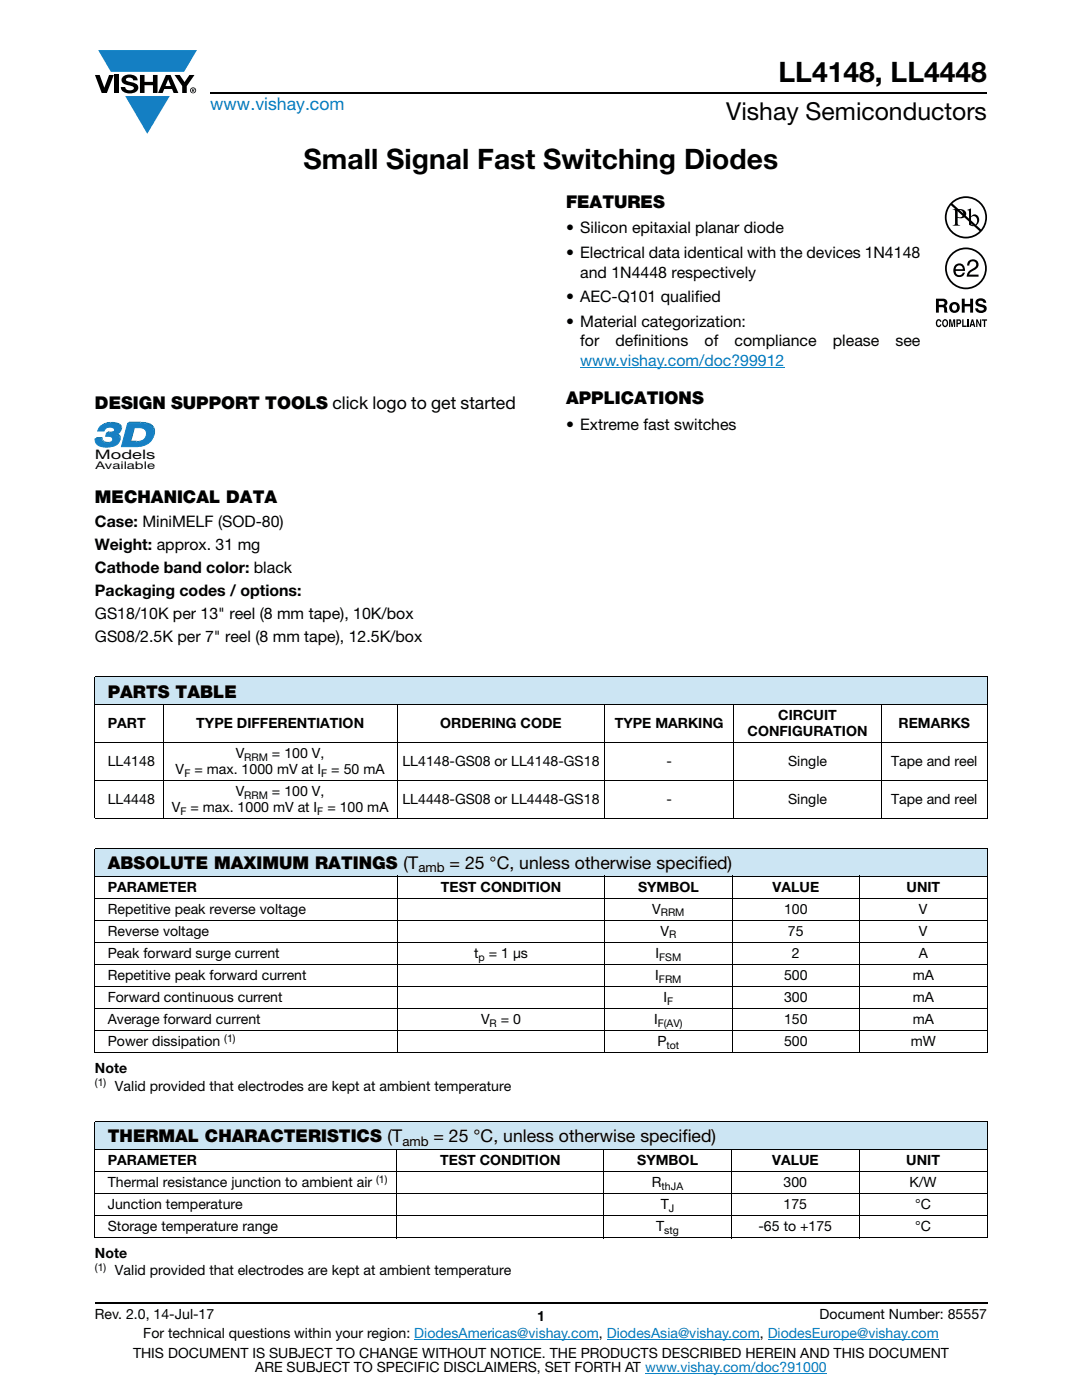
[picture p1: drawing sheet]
<svg xmlns="http://www.w3.org/2000/svg" width="216mm" height="279mm" viewBox="0 0 216 279" stroke-linecap="round" stroke-linejoin="round" font-family="sans-serif">
<g fill="#147fc3">
<path d="M19.6 10h19.7l-2.6 4.3h-1.1h-13.5z"/>
<path d="M25 19.2h8.9l-4.5 7.5z"/>
</g>
<g fill="#000">
<path d="M18.9 15h1l.9 2.5 1-2.5h.9l-1.4 3.6h-1zM22.9 15h.9v3.6h-.9zM24.6 15.3a2.1 2.1 0 0 1 2.8 .3l.1 .4h-.9a.79 .79 0 0 0-.7-.5 .79 .79 0 0 0-.8 .4l.3 .3 1 .2a1.08 1.08 0 0 1 1.2 1 1.08 1.08 0 0 1-1.1 1.2 1.73 1.73 0 0 1-2.4-1.2h.9a.96 .96 0 0 0 .8 .6 .96 .96 0 0 0 .9-.4 1.31 1.31 0 0 0-1.2-.6 1.03 1.03 0 0 1-1.1-.6 1.03 1.03 0 0 1 .2-1.1zM27.9 15h.9v1.3h1.7v-1.3h.9v3.6h-.9v-1.6h-1.7v1.6h-.9zM34.8 15h1.1l.9 1.4 1-1.4h1l-1.5 2.2v1.4h-.9v-1.4z"/>
<path d="M33.6 15.9l.5 1.3h-1.1zM33.1 15l-1.6 3.6h1l.3-.8h1.5l.3 .8h1l-1.6-3.6z"/>
<path d="M38.4 17.8h.2v.2h-.2zM38.3 17.7v.7h.1v-.3l.4 .3-.2-.3 .2-.2-.1-.2z"/>
<path d="M38.1 18a.46 .46 0 0 1 .9 0 .46 .46 0 0 1-.9 0zM37.9 18a.6 .6 0 0 0 1.2 0 .6 .6 0 0 0-1.2 0z"/>
</g>
<path d="M42 18.6h155M18.9 260h178.1" fill="none" stroke="#000" stroke-width=".36"/>
<path d="M115.8 73.3h40.7M82.7 267.3h36.8M121.1 267.3h30.5M128.7 274h36.3M153.2 267.3h34.1" fill="none" stroke="#007ec4" stroke-width=".2"/>
<g fill="#fff">
<path d="M42.5 45.3h36.9v28.1h-36.9z"/>
<path d="M18.9 84.2h12.1v9.9h-12.1z"/>
</g>
<path d="M19.3 87.3h1.2l-.3 .3h-1.2z" fill="#0d567f"/>
<path d="M20.5 87.3l-.3 .3z" fill="#09537d"/>
<path d="M20.5 87.3l-.3 .4z" fill="#0d5781"/>
<path d="M20.5 87.4l-.3 .4z" fill="#105a84"/>
<path d="M20.5 87.5l-.3 .3z" fill="#115c88"/>
<path d="M20.5 87.5l-.3 .4z" fill="#145f8c"/>
<path d="M20.5 87.6l-.2 .4z" fill="#146190"/>
<path d="M20.6 87.7l-.3 .4z" fill="#156494"/>
<path d="M20.6 87.7l.2 .2-.3 .4-.2-.2z" fill="#176797"/>
<path d="M20.8 87.9l.1 .1-.3 .3h-.1z" fill="#156494"/>
<path d="M20.9 88l.1 .1-.4 .2z" fill="#146190"/>
<path d="M21 88.1h.1l-.4 .3z" fill="#145f8c"/>
<path d="M21.1 88.1h.1l-.4 .3z" fill="#115c88"/>
<path d="M21.2 88.1h.1l-.4 .3z" fill="#105a84"/>
<path d="M21.3 88.1l.2 .1-.5 .3z" fill="#0d5781"/>
<path d="M21.5 88.2h.2l-.4 .3h-.1z" fill="#09537d"/>
<path d="M21.7 88.2l.1-.1-.5 .4z" fill="#0e5078"/>
<path d="M21.8 88.1h.2l-.5 .4z" fill="#0e4e73"/>
<path d="M22 88.1h.2l-.5 .3z" fill="#0a496f"/>
<path d="M22.2 88.1l.1-.1-.4 .4z" fill="#09486a"/>
<path d="M22.3 88l.3-.2-.6 .5z" fill="#034466"/>
<path d="M21.6 86.1h.4l-.4 .3h-.3z" fill="#0d567f"/>
<path d="M21.3 85.2l-.4 .5z" fill="#034466"/>
<path d="M21.2 85.4l-.4 .4z" fill="#09486a"/>
<path d="M21.1 85.5l-.3 .4z" fill="#0a496f"/>
<path d="M21.1 85.6l-.3 .4z" fill="#0e4e73"/>
<path d="M22 86.1h.1l-.5 .3z" fill="#09537d"/>
<path d="M22.1 86.1h.2l-.3 .3h-.2z" fill="#0e5078"/>
<path d="M22.3 86.1h.2l-.5 .3z" fill="#0e4e73"/>
<path d="M22.5 86.1l.2-.1-.5 .4z" fill="#0a496f"/>
<path d="M22.7 86h.1l-.4 .3z" fill="#09486a"/>
<path d="M22.8 86l.2-.2-.5 .5z" fill="#034466"/>
<path d="M23.2 86.4l.2 .1-.3 .3-.2-.1z" fill="#115c88"/>
<path d="M23.4 86.5h.1l-.3 .3h-.1z" fill="#145f8c"/>
<path d="M23.5 86.5l.2 .1-.3 .3-.2-.1z" fill="#146190"/>
<path d="M23.7 86.6l.1 .1-.3 .3-.1-.1z" fill="#156494"/>
<path d="M23.8 86.7l.2 .2-.3 .3-.2-.2z" fill="#176797"/>
<path d="M24 86.9l.1 .1-.3 .3-.1-.1z" fill="#156494"/>
<path d="M24.1 87l-.3 .4z" fill="#146190"/>
<path d="M24.1 87.1l-.3 .4z" fill="#145f8c"/>
<path d="M24.1 87.2l-.3 .4z" fill="#115c88"/>
<path d="M24.2 87.3l-.3 .4z" fill="#105a84"/>
<path d="M24.2 87.4l-.3 .4z" fill="#0d5781"/>
<path d="M24.2 87.5l-.4 .4z" fill="#09537d"/>
<path d="M24.1 87.6l-.3 .4z" fill="#0e5078"/>
<path d="M24.1 87.7l-.3 .4z" fill="#0e4e73"/>
<path d="M24.1 87.8l-.4 .4z" fill="#0a496f"/>
<path d="M24.1 87.9l-.4 .4z" fill="#09486a"/>
<g fill="#034466">
<path d="M24 88l-.5 .6z"/>
<path d="M20.3 84.8l.5-.4-.8 .7z"/>
</g>
<path d="M20.8 84.4l.3-.1-.6 .4z" fill="#09486a"/>
<path d="M21.1 84.3l.3-.1-.6 .4z" fill="#0a496f"/>
<path d="M21.4 84.2h.4l-.3 .3-.4 .1z" fill="#0e4e73"/>
<path d="M21.8 84.2h.3l-.3 .3h-.3z" fill="#0e5078"/>
<path d="M22.1 84.2h.2l-.5 .3z" fill="#09537d"/>
<path d="M19.9 85.2a3.2 3.2 0 0 1 4.1 .1 1.07 1.07 0 0 1-1.1 1.4 1.09 1.09 0 0 1 1 1 1.09 1.09 0 0 1-.8 1.2 4.2 4.2 0 0 1-3.6-.1l-.5-.7v-.5h1.2a1 1 0 0 0 1.5 .8 .7 .7 0 0 0 .8-.7 .7 .7 0 0 0-.9-.6h-.5l.2-.7h.4a.81 .81 0 0 0 1.1-.8 1.28 1.28 0 0 0-2 .4h-1.3z" fill="#177fc3"/>
<path d="M19.9 85.2a3.2 3.2 0 0 1 4.1 .1 1.07 1.07 0 0 1-1.1 1.4 1.09 1.09 0 0 1 1 1 1.09 1.09 0 0 1-.8 1.2 4.2 4.2 0 0 1-3.6-.1l-.5-.7v-.5h1.2a1 1 0 0 0 1.5 .8 .7 .7 0 0 0 .8-.7 .7 .7 0 0 0-.9-.6h-.5l.2-.7h.4a.81 .81 0 0 0 1.1-.8 1.28 1.28 0 0 0-2 .4h-1.3z" fill="none" stroke="#177fc3" stroke-width=".2"/>
<path d="M22.3 84.2h.2l-.3 .3h-.2z" fill="#09537d"/>
<path d="M22.5 84.2h.4l-.3 .3h-.4z" fill="#0d5781"/>
<path d="M22.9 84.2l.3 .1-.3 .3-.3-.1z" fill="#105a84"/>
<path d="M23.2 84.3h.2l-.3 .3h-.2z" fill="#115c88"/>
<path d="M23.4 84.3l.2 .1-.3 .3-.2-.1z" fill="#145f8c"/>
<path d="M23.6 84.4l.2 .1-.3 .3-.2-.1z" fill="#146190"/>
<path d="M23.8 84.5l.2 .1-.3 .3-.2-.1z" fill="#156494"/>
<path d="M24 84.6l.3 .3-.3 .3-.3-.3z" fill="#176797"/>
<path d="M24.3 84.9v.1l-.3 .3v-.1z" fill="#156494"/>
<path d="M24.3 85l-.2 .4z" fill="#146190"/>
<path d="M24.4 85.1l-.3 .4z" fill="#145f8c"/>
<path d="M24.4 85.2l-.3 .4z" fill="#115c88"/>
<path d="M24.4 85.3l-.3 .4z" fill="#105a84"/>
<path d="M24.4 85.4l-.3 .4z" fill="#0d5781"/>
<path d="M24.4 85.4l-.3 .4z" fill="#09537d"/>
<path d="M24.4 85.5l-.3 .4z" fill="#0e5078"/>
<path d="M24.4 85.6l-.3 .4z" fill="#0e4e73"/>
<path d="M24.4 85.6l-.4 .4z" fill="#0a496f"/>
<path d="M24.3 85.7l-.3 .4z" fill="#09486a"/>
<path d="M24.3 85.8l-.5 .5z" fill="#034466"/>
<path d="M26.2 88h1.1l-.3 .3h-1.1z" fill="#0d567f"/>
<path d="M27.3 88h.1l-.4 .3z" fill="#09537d"/>
<path d="M27.4 88l.3-.1-.3 .4h-.3z" fill="#0e5078"/>
<path d="M27.7 87.9h.3l-.3 .3-.3 .1z" fill="#0e4e73"/>
<path d="M28 87.9l.2-.1-.5 .4z" fill="#0a496f"/>
<path d="M28.2 87.8l.3-.1-.6 .4z" fill="#09486a"/>
<path d="M28.5 87.7l.6-.4-.9 .7z" fill="#034466"/>
<path d="M27 85l-.8 3-.3 .3 .8-3z" fill="#074f76"/>
<path d="M25.5 84.3h2.6" fill="none" stroke="#0d567f" stroke-width=".31"/>
<path d="M28.1 84.2h.4l-.3 .3h-.4z" fill="#09537d"/>
<path d="M28.5 84.2h.4l-.3 .3h-.4z" fill="#0d5781"/>
<path d="M28.9 84.2l.4 .1-.3 .3-.4-.1z" fill="#105a84"/>
<path d="M29.3 84.3l.3 .1-.3 .3-.3-.1z" fill="#115c88"/>
<path d="M29.6 84.4h.2l-.3 .4-.2-.1z" fill="#145f8c"/>
<path d="M29.8 84.4l.3 .2-.3 .3-.3-.1z" fill="#146190"/>
<path d="M30.1 84.6l.2 .1-.3 .3-.2-.1z" fill="#156494"/>
<path d="M30.3 84.7l.5 .5-.4 .3-.4-.5z" fill="#176797"/>
<path d="M30.8 85.2l.1 .2-.4 .3-.1-.2z" fill="#156494"/>
<path d="M30.9 85.4v.1l-.3 .4-.1-.2z" fill="#146190"/>
<path d="M30.9 85.5v.2l-.3 .3v-.1z" fill="#145f8c"/>
<path d="M30.9 85.7l-.2 .5z" fill="#115c88"/>
<path d="M31 85.9l-.3 .4z" fill="#105a84"/>
<path d="M31 86v.3l-.3 .3v-.3z" fill="#0d5781"/>
<path d="M31 86.3l-.4 .5z" fill="#09537d"/>
<path d="M30.9 86.5l-.3 .5z" fill="#0e5078"/>
<path d="M30.9 86.7l-.4 .5z" fill="#0e4e73"/>
<path d="M30.8 86.9l-.4 .6z" fill="#0a496f"/>
<path d="M30.7 87.2l-.4 .5z" fill="#09486a"/>
<path d="M30.6 87.4l-.6 .8z" fill="#034466"/>
<path d="M26.7 85.3l-.8 3a3.2 3.2 0 0 0 3.1-.9 1.27 1.27 0 0 0 .1-1.5 1.27 1.27 0 0 0-1.3-.6zM25.5 84.5a8.4 8.4 0 0 1 4.2 .3 2.15 2.15 0 0 1 1 2.1 2.15 2.15 0 0 1-1.4 1.8 9.3 9.3 0 0 1-5.1 .4z" fill="#177fc3"/>
<path d="M25.5 84.5a8.4 8.4 0 0 1 4.2 .3 2.15 2.15 0 0 1 1 2.1 2.15 2.15 0 0 1-1.4 1.8 9.3 9.3 0 0 1-5.1 .4zM26.7 85.3a2.55 2.55 0 0 1 2.3 .5 1.76 1.76 0 0 1-.2 1.9 1.76 1.76 0 0 1-1.8 .6h-1.1z" fill="none" stroke="#177fc3" stroke-width=".2"/>
<path d="M186.7 39.2h10.3v26.1h-10.3z" fill="#fff"/>
<g fill="#000">
<path d="M193.3 52.1a1.13 1.13 0 0 1 1.8 .2 1.13 1.13 0 0 1-.8 1.6 1.39 1.39 0 0 0-.9 .9h1.9v.4h-2.4a2.07 2.07 0 0 1 1.5-1.8 .69 .69 0 0 0 .1-1.2 .69 .69 0 0 0-1.1 .6v.2h-.4zM186.9 63.9l.4-.2 .3 .1 .2 .4-.6-.2a.66 .66 0 0 0 .1 1l.3-.3h.2a.54 .54 0 0 1-.4 .6 .54 .54 0 0 1-.6-.5zM189.4 63.7h.4l.2 1.2 .2-1.2h.4v1.6h-.3v-1.3l-.2 1.3h-.2l-.3-1.3v1.3h-.2zM192 63.7h.3v1.3h.6v.3h-.9zM191.9 59.6h.6v1.1h1.1v-1.1h.6v2.8h-.6v-1.3h-1.1v1.3h-.6zM193 63.7h.3v1.6h-.3zM194.9 59.7a1.15 1.15 0 0 1 1.9 .7h-.6v-.1a.68 .68 0 0 0-.9-.2l-.1 .4 .3 .1a1.29 1.29 0 0 1 1.4 1 1.17 1.17 0 0 1-1.2 .9 1.17 1.17 0 0 1-1.1-1h.6v.2a.67 .67 0 0 0 1.1-.1l-.2-.2-.6-.2a.82 .82 0 0 1-.8-.5 .82 .82 0 0 1 .2-1zM194.8 63.7h.3l.5 1.1v-1.1h.2v1.6h-.3l-.5-1.1v1.1h-.2zM195.9 63.7h1.1v.3h-.4v1.3h-.3v-1.3h-.4z"/>
<path d="M188.9 53.6a3.8 3.8 0 0 1 7.7 0 3.8 3.8 0 0 1-7.7 0zM188.6 53.6a4.2 4.2 0 0 0 8.3 0 4.2 4.2 0 0 0-8.3 0z"/>
<path d="M190 40.6a3.9 3.9 0 0 1 5.3-.1 3.9 3.9 0 0 1 .4 5.3zM189.7 41l5.8 5.1a3.9 3.9 0 0 1-5.4 .1 3.9 3.9 0 0 1-.4-5.2zM188.5 43.4a4.2 4.2 0 0 0 8.5 0 4.2 4.2 0 0 0-8.5 0z"/>
<path d="M191.1 42v1.3a.75 .75 0 0 0 1.1-.7 .75 .75 0 0 0-1.1-.6zM190.1 41.7a2.81 2.81 0 0 1 2.5 .4 .97 .97 0 0 1-.1 1.2 .97 .97 0 0 1-1.2 .2h-.2v1v.3l.5 .2h-1.5l.3-.1 .2-.4v-2.3l-.1-.2z"/>
<path d="M190.9 53.2l-.2 .5h1.4a.7 .7 0 0 0-.4-.7 .7 .7 0 0 0-.8 .2zM190.7 52.8a1.18 1.18 0 0 1 1.4-.1 1.18 1.18 0 0 1 .5 1.4h-1.9a.73 .73 0 0 0 .5 .8 .73 .73 0 0 0 .9-.5h.4a1.21 1.21 0 0 1-1.6 .8 1.21 1.21 0 0 1-.6-1.7z"/>
<path d="M193.8 43.4v1.3l.1 .2a.72 .72 0 0 0 .8-.1 .72 .72 0 0 0 .3-.8 .72 .72 0 0 0-.4-.8 .72 .72 0 0 0-.8 .2zM193 41.9l.8-.3v1.6a.89 .89 0 0 1 1.1-.4 .89 .89 0 0 1 .5 1.1 1.23 1.23 0 0 1-.7 1.1 1.23 1.23 0 0 1-1.3-.1l-.1-2.7z"/>
<path d="M187.3 60.1v.7h1a.39 .39 0 0 0 0-.7zM186.8 59.6h1.4a.79 .79 0 0 1 .8 .4 .79 .79 0 0 1-.1 .9l-.3 .2a.98 .98 0 0 1 .4 1.1l.1 .2h-.6l-.3-1-.9-.1v1.1h-.5z"/>
<path d="M188.4 64a.64 .64 0 0 0 .2 1h.1a.64 .64 0 0 0-.1-1zM188.2 63.8l.2-.1a.56 .56 0 0 1 .7 .4 .82 .82 0 0 1-.5 1.2h-.2a.89 .89 0 0 1-.2-1.5z"/>
<path d="M190.2 60.8a.63 .63 0 0 0-.2 .8 .63 .63 0 0 0 .7 .3 .63 .63 0 0 0 .2-.8 .63 .63 0 0 0-.7-.3zM189.4 61.4a1.1 1.1 0 0 1 2.2 0 1.1 1.1 0 0 1-2.2 0z"/>
<path d="M191.1 64v.4l.4-.1v-.3zM190.8 63.7h.6a.5 .5 0 0 1 .4 .5 .5 .5 0 0 1-.4 .5h-.3v.6h-.3z"/>
<path d="M194 64.1l-.1 .6h.3zM193.9 63.7h.3l.4 1.6h-.3v-.4h-.5l-.1 .4h-.3z"/>
</g>
<g fill="#cce5f3">
<path d="M18.9 135.1h178.1v5.5h-178.1z"/>
<path d="M18.9 169.4h178.1v5.4h-178.1z"/>
<path d="M18.9 223.9h178.1v5.5h-178.1z"/>
</g>
<g fill="none" stroke="#000" stroke-width=".2">
<path d="M18.9 135.1h178.1M18.9 135.2v28.1M197 135.2v28.1M18.9 140.6h178.1M18.9 148.2h178.1M18.9 155.8h178.1M32.6 140.5v22.9M79.2 140.5v22.9M120.7 140.5v22.9M146.4 140.5v22.9M175.9 140.5v22.9M18.9 163.3h178.1"/>
<path d="M18.9 169.4h178.1M18.9 174.8h178.1M18.9 179.3h178.1M18.9 169.4v40.6M79.3 174.8v35.4M120.6 174.8v35.4M146.1 174.8v35.4M171.5 174.8v35.4M197 169.4v40.6M18.9 183.7h178.1M18.9 188.1h178.1M18.9 192.5h178.1"/>
<path d="M18.9 196.9h178.1M18.9 201.3h178.1M18.9 205.7h178.1M18.9 210.1h178.1M18.9 223.9h178.1M18.9 229.4h178.1M18.9 233.8h178.1M18.9 238.2h178.1M18.9 224v22.9M79.2 229.3v17.8M120.5 229.3v17.8M146 229.3v17.8"/>
<path d="M171.5 229.3v17.8M197 224v22.9M18.9 242.6h178.1M18.9 247h178.1"/>
</g>
<g font-size="5.6">
<text x="155.3" y="16.4">LL4148, LL4448</text>
<text x="60.6" y="33.8">Small Signal Fast Switching Diodes</text>
</g>
<text font-size="4.9" x="144.9" y="24">Vishay Semiconductors</text>
<text font-size="3.5" fill="#007ec4" x="42" y="21.9">www.vishay.com</text>
<g font-size="3.5">
<text x="112.9" y="41.5">FEATURES</text>
<text x="18.9" y="81.6">DESIGN SUPPORT TOOLS click logo to get started</text>
<text x="112.9" y="80.7">APPLICATIONS</text>
<text x="18.9" y="100.4">MECHANICAL DATA</text>
<text x="21.5" y="139.2">PARTS TABLE</text>
<text x="21.5" y="173.5">ABSOLUTE MAXIMUM RATINGS (T</text>
<text x="89.7" y="173.5">= 25 °C, unless otherwise specified)</text>
<text x="21.5" y="228">THERMAL CHARACTERISTICS (T</text>
<text x="86.5" y="228">= 25 °C, unless otherwise specified)</text>
</g>
<g font-size="3.2">
<text x="112.9" y="46.6">• Silicon epitaxial planar diode</text>
<text x="112.9" y="51.5">• Electrical data identical with the devices 1N4148</text>
<text x="115.8" y="55.4">and 1N4448 respectively</text>
<text x="112.9" y="60.3">• AEC-Q101 qualified</text>
<text x="112.9" y="65.3">• Material categorization:</text>
<text x="115.8" y="69.2">for</text>
<text x="122.8" y="69.2">definitions</text>
<text x="140.6" y="69.2">of</text>
<text x="146.6" y="69.2">compliance</text>
<text x="166.2" y="69.2">please</text>
<text x="178.7" y="69.2">see</text>
<text x="112.9" y="85.7">• Extreme fast switches</text>
<text x="18.9" y="105.1">Case: MiniMELF (SOD-80)</text>
<text x="18.9" y="109.7">Weight: approx. 31 mg</text>
<text x="18.9" y="114.3">Cathode band color: black</text>
<text x="18.9" y="118.9">Packaging codes / options:</text>
<text x="18.9" y="123.4">GS18/10K per 13&quot; reel (8 mm tape), 10K/box</text>
<text x="18.9" y="128">GS08/2.5K per 7&quot; reel (8 mm tape), 12.5K/box</text>
</g>
<text font-size="3.2" fill="#007ec4" x="115.8" y="73">www.vishay.com/doc?99912</text>
<g font-size="2.8">
<text x="155.3" y="143.7">CIRCUIT</text>
<text x="21.5" y="145.3">PART</text>
<text x="39.2" y="145.3">TYPE DIFFERENTIATION</text>
<text x="87.8" y="145.3">ORDERING CODE</text>
<text x="122.7" y="145.3">TYPE MARKING</text>
<text x="149.2" y="146.9">CONFIGURATION</text>
<text x="179.3" y="145.3">REMARKS</text>
<text x="21.5" y="152.9">LL4148</text>
<text x="35.1" y="154.5">V</text>
<text x="38.8" y="154.5">= max. 1000 mV at I</text>
<text x="47" y="151.3">V</text>
<text x="54.3" y="151.3">= 100 V,</text>
<text x="66.1" y="154.5">= 50 mA</text>
<text x="80.3" y="152.9">LL4148-GS08 or LL4148-GS18</text>
<text x="133" y="152.9">-</text>
<text x="157.3" y="152.9">Single</text>
<text x="177.8" y="152.9">Tape and reel</text>
<text x="21.5" y="160.5">LL4448</text>
<text x="47" y="158.9">V</text>
<text x="54.3" y="158.9">= 100 V,</text>
<text x="80.3" y="160.5">LL4448-GS08 or LL4448-GS18</text>
<text x="133" y="160.5">-</text>
<text x="157.3" y="160.5">Single</text>
<text x="177.8" y="160.5">Tape and reel</text>
<text x="34.3" y="162.1">V</text>
<text x="38" y="162.1">= max. 1000 mV at I</text>
<text x="65.3" y="162.1">= 100 mA</text>
<text x="21.5" y="178">PARAMETER</text>
<text x="88" y="178">TEST CONDITION</text>
<text x="127.3" y="178">SYMBOL</text>
<text x="154.2" y="178">VALUE</text>
<text x="180.9" y="178">UNIT</text>
<text x="21.5" y="182.4">Repetitive peak reverse voltage</text>
<text x="130.1" y="182.4">V</text>
<text x="156.4" y="182.4">100</text>
<text x="183.4" y="182.4">V</text>
<text x="21.5" y="191.2">Peak forward surge current</text>
<text x="21.5" y="186.8">Reverse voltage</text>
<text x="94.6" y="191.2">t</text>
<text x="97.5" y="191.2">= 1 μs</text>
<text x="130.8" y="191.2">I</text>
<text x="131.8" y="186.8">V</text>
<text x="157.2" y="186.8">75</text>
<text x="158" y="191.2">2</text>
<text x="183.3" y="191.2">A</text>
<text x="183.4" y="186.8">V</text>
<text x="21.5" y="195.6">Repetitive peak forward current</text>
<text x="130.7" y="195.6">I</text>
<text x="156.4" y="195.6">500</text>
<text x="182.1" y="195.6">mA</text>
<text x="21.5" y="200">Forward continuous current</text>
<text x="132.4" y="200">I</text>
<text x="156.4" y="200">300</text>
<text x="182.1" y="200">mA</text>
<text x="21.5" y="204.4">Average forward current</text>
<text x="21.5" y="208.8">Power dissipation</text>
<text x="96" y="204.4">V</text>
<text x="99.9" y="204.4">= 0</text>
<text x="130.5" y="204.4">I</text>
<text x="131.2" y="208.8">P</text>
<text x="156.4" y="204.4">150</text>
<text x="156.4" y="208.8">500</text>
<text x="181.7" y="208.8">mW</text>
<text x="182.1" y="204.4">mA</text>
<text x="18.9" y="214.1">Note</text>
<text x="22.9" y="217.7">Valid provided that electrodes are kept at ambient temperature</text>
<text x="21.5" y="232.5">PARAMETER</text>
<text x="87.8" y="232.5">TEST CONDITION</text>
<text x="127.2" y="232.5">SYMBOL</text>
<text x="154.1" y="232.5">VALUE</text>
<text x="180.8" y="232.5">UNIT</text>
<text x="21.5" y="236.9">Thermal resistance junction to ambient air</text>
<text x="130.1" y="236.9">R</text>
<text x="156.4" y="236.9">300</text>
<text x="181.5" y="236.9">K/W</text>
<text x="21.5" y="241.3">Junction temperature</text>
<text x="21.5" y="245.7">Storage temperature range</text>
<text x="130.9" y="245.7">T</text>
<text x="131.8" y="241.3">T</text>
<text x="151.4" y="245.7">-65 to +175</text>
<text x="156.4" y="241.3">175</text>
<text x="182.6" y="241.3">°C</text>
<text x="182.6" y="245.7">°C</text>
<text x="18.9" y="251">Note</text>
<text x="22.9" y="254.6">Valid provided that electrodes are kept at ambient temperature</text>
<text x="18.9" y="263.3">Rev. 2.0, 14-Jul-17</text>
<text x="107.2" y="263.6">1</text>
<text x="163.6" y="263.3">Document Number: 85557</text>
<text x="28.6" y="267.1">For technical questions within your region: DiodesAmericas@vishay.com, DiodesAsia@vishay.com, DiodesEurope@vishay.com</text>
<text x="26.5" y="271">THIS DOCUMENT IS SUBJECT TO CHANGE WITHOUT NOTICE. THE PRODUCTS DESCRIBED HEREIN AND THIS DOCUMENT</text>
<text x="50.9" y="273.8">ARE SUBJECT TO SPECIFIC DISCLAIMERS, SET FORTH AT www.vishay.com/doc?91000</text>
</g>
<text font-size="2.6" fill="#050504" x="18.9" y="91.6">Models</text>
<g font-size="2.6">
<text x="83.5" y="174.1">amb</text>
<text x="80.3" y="228.6">amb</text>
</g>
<text font-size="2.1" fill="#050504" x="19" y="93.7">Available</text>
<g font-size="2.1">
<text x="36.8" y="155">F</text>
<text x="48.7" y="151.8">RRM</text>
<text x="64.1" y="155">F</text>
<text x="48.7" y="159.4">RRM</text>
<text x="36" y="162.6">F</text>
<text x="63.3" y="162.6">F</text>
<text x="131.8" y="182.9">RRM</text>
<text x="95.5" y="191.7">p</text>
<text x="131.5" y="191.7">FSM</text>
<text x="133.5" y="187.3">R</text>
<text x="131.5" y="196.1">FRM</text>
<text x="133.1" y="200.5">F</text>
<text x="44.7" y="208">(1)</text>
<text x="97.7" y="204.9">R</text>
<text x="131.2" y="204.9">F(AV)</text>
<text x="133" y="209.3">tot</text>
<text x="18.9" y="216.8">(1)</text>
<text x="75.1" y="236.1">(1)</text>
<text x="132" y="237.4">thJA</text>
<text x="133.5" y="241.8">J</text>
<text x="132.5" y="246.2">stg</text>
<text x="18.9" y="253.7">(1)</text>
</g>
</svg>
